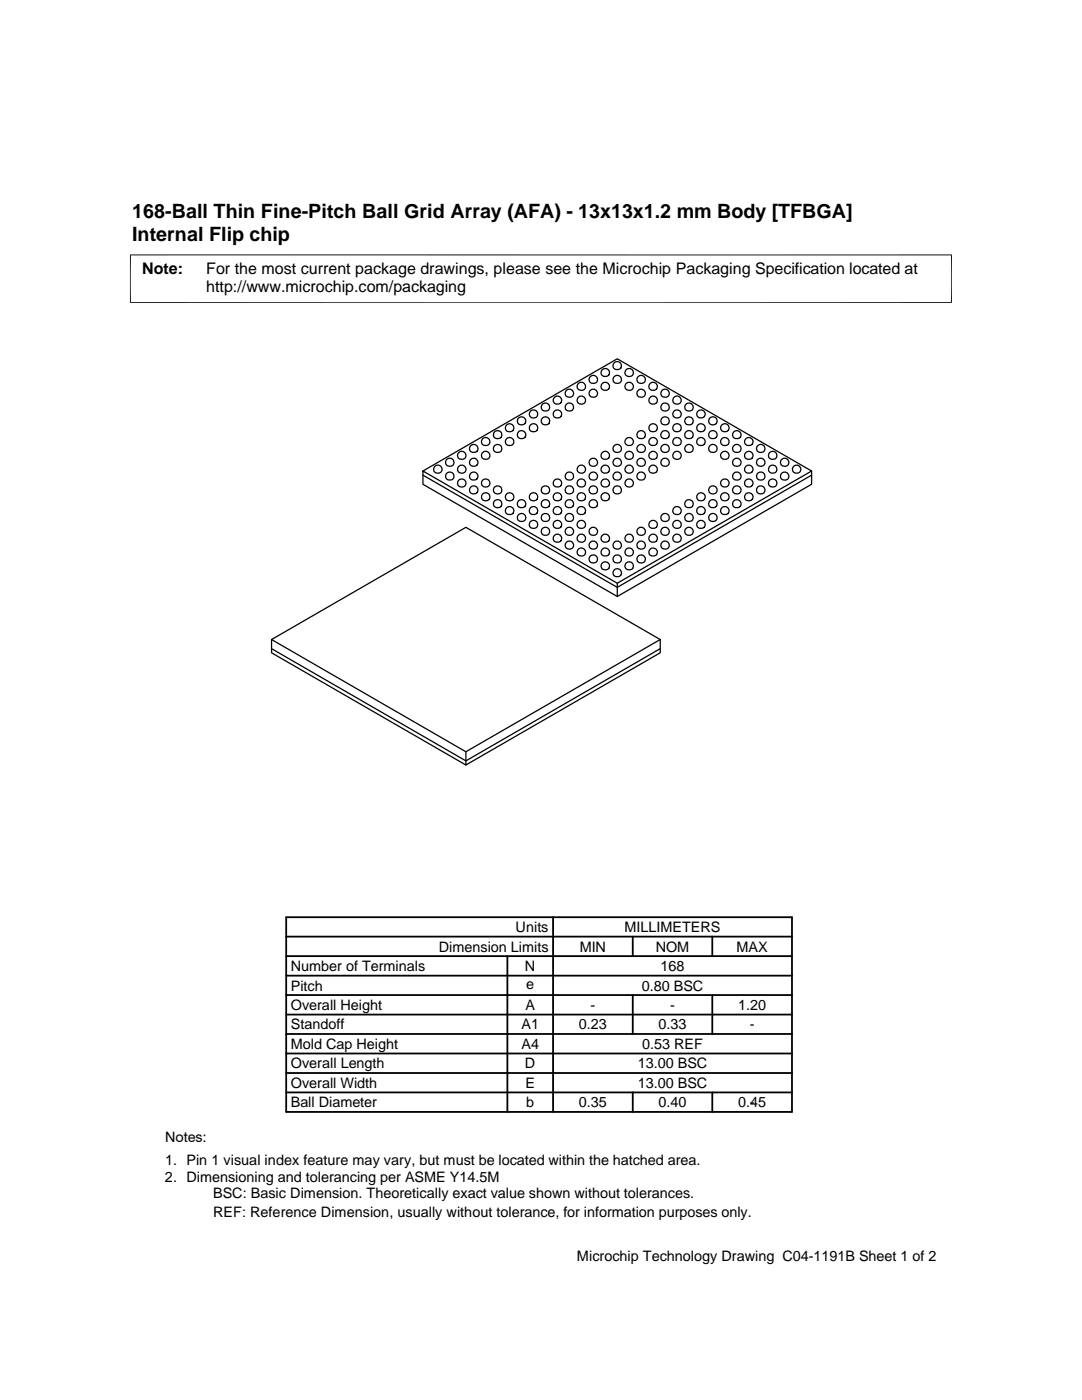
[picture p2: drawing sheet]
<svg xmlns="http://www.w3.org/2000/svg" width="216mm" height="279mm" viewBox="0 0 216 279" stroke-linecap="round" stroke-linejoin="round" font-family="sans-serif">
<g fill="none" stroke="#000" stroke-width=".25">
<path d="M131 77.6a.83 .83 0 0 0-.2-1.2 .83 .83 0 0 0-1.2 .3 .83 .83 0 0 0 .4 1.2h.4l.6-.3M84.4 94v2.6l38.8 22.4 38.7-22.4v-2.6l-38.7 22.4-38.8-22.4 38.8-22.4 38.7 22.4M84.4 94.8l38.8 22.4 38.7-22.4M102.4 85.9a.84 .84 0 0 1-1.4-.1 .84 .84 0 0 1 .6-1.2 .84 .84 0 0 1 .9 1.1l-.1 .2M107.1 85.9a.84 .84 0 0 1-1.4-.1 .84 .84 0 0 1 .7-1.2 .84 .84 0 0 1 .9 1.1l-.2 .2M111.9 80.4a.83 .83 0 0 0-.2-1.2 .83 .83 0 0 0-1.2 .3 .83 .83 0 0 0 .4 1.1 .92 .92 0 0 0 1-.2M111.9 83.1a.82 .82 0 0 0-.2-1.2 .82 .82 0 0 0-1.2 .3 .82 .82 0 0 0 .4 1.2 .83 .83 0 0 0 1-.3M111.9 96.9a.82 .82 0 0 0-.2-1.2 .82 .82 0 0 0-1.2 .3 .82 .82 0 0 0 .4 1.2 .83 .83 0 0 0 1-.3M111.9 99.7a.84 .84 0 0 1-1.4-.1 .84 .84 0 0 1 .6-1.2 .84 .84 0 0 1 .9 1l-.1 .3M127.3 86.3a.85 .85 0 0 1 1.3-.1 .85 .85 0 0 1-.3 1.3 .85 .85 0 0 1-1.2-.5zM131 80.4a.83 .83 0 0 0-.2-1.2 .83 .83 0 0 0-1.2 .3 .83 .83 0 0 0 .4 1.1l.4 .1 .6-.3M131 88.6a.82 .82 0 0 0-.2-1.1 .82 .82 0 0 0-1.2 .2 .82 .82 0 0 0 .4 1.2 .99 .99 0 0 0 1-.3"/>
<path d="M131 91.4a.82 .82 0 0 0-.2-1.2 .82 .82 0 0 0-1.2 .3 .82 .82 0 0 0 .4 1.1 .99 .99 0 0 0 1-.2M131 94.1a.83 .83 0 0 0-.2-1.2 .83 .83 0 0 0-1.2 .3 .83 .83 0 0 0 .4 1.2h.4l.6-.3M131 85.9a.84 .84 0 0 1-1.4-.1 .84 .84 0 0 1 .6-1.2 .84 .84 0 0 1 .9 1.1l-.1 .2M135.8 85.9a.84 .84 0 0 1-1.4-.1 .84 .84 0 0 1 .6-1.2 .84 .84 0 0 1 .9 1.1l-.1 .2M136.8 86.3a.85 .85 0 0 1 1.3-.1 .85 .85 0 0 1-.2 1.3 .85 .85 0 0 1-1.2-.5zM140.5 83.1a.82 .82 0 0 0-.2-1.2 .82 .82 0 0 0-1.1 .3 .82 .82 0 0 0 .3 1.2 .9 .9 0 0 0 1.1-.3M140.5 88.6a.82 .82 0 0 0-.1-1.1 .82 .82 0 0 0-1.2 .2 .82 .82 0 0 0 .3 1.2 .99 .99 0 0 0 1.1-.3M140.6 85.9a.84 .84 0 0 1-1.5-.1 .84 .84 0 0 1 .7-1.2 .84 .84 0 0 1 .9 1.1l-.2 .2M140.6 99.7a.84 .84 0 0 1-1.4-.1 .84 .84 0 0 1 .5-1.2 .84 .84 0 0 1 1 1l-.2 .3M145.3 85.9a.84 .84 0 0 1-1.4-.1 .84 .84 0 0 1 .6-1.2 .84 .84 0 0 1 .9 1.1l-.1 .2M146.3 86.3a.85 .85 0 0 1 1.4-.1 .85 .85 0 0 1-.3 1.3 .85 .85 0 0 1-1.2-.5zM100 101a.91 .91 0 0 1-1.5-.2v-.5a.85 .85 0 0 1 .8-.6 .85 .85 0 0 1 .8 .6l-.1 .7"/>
<path d="M101 101.4a.85 .85 0 0 1 1.3 0 .85 .85 0 0 1-.2 1.3 .85 .85 0 0 1-1.2-.6zM104.8 101a.85 .85 0 0 1-1.5-.1 .85 .85 0 0 1 .8-1.3 .85 .85 0 0 1 .8 1.2l-.1 .2M109.5 101a.91 .91 0 0 1-1.5-.2v-.5a.86 .86 0 0 1 .8-.6 .86 .86 0 0 1 .8 .6l-.1 .7M111.9 105.2a.83 .83 0 0 0-.5-1.3 .83 .83 0 0 0-1 .9 .83 .83 0 0 0 1.4 .5l.1-.1M111.9 107.9a.83 .83 0 0 0-.2-1.2 .83 .83 0 0 0-1.2 .3 .83 .83 0 0 0 .4 1.2 .92 .92 0 0 0 1-.3M111.9 102.4a.84 .84 0 0 1-1.4 0 .84 .84 0 0 1 .6-1.3 .84 .84 0 0 1 .9 1.1l-.1 .2M114.3 101a.85 .85 0 0 1-1.4-.1 .85 .85 0 0 1 .7-1.3 .85 .85 0 0 1 .8 1.2l-.1 .2M119.1 101a.85 .85 0 0 1-1.4 0 .85 .85 0 0 1 .6-1.3 .85 .85 0 0 1 .9 1.1l-.1 .2M123.2 116.4v2.6M123.8 114.8a.86 .86 0 0 1-1.4-.2 .86 .86 0 0 1 .8-1.2 .86 .86 0 0 1 .8 1.2l-.2 .2M131 110.7a.83 .83 0 0 0-.2-1.2 .83 .83 0 0 0-1.2 .3 .83 .83 0 0 0 .4 1.1 .89 .89 0 0 0 1-.2M131 105.2a.82 .82 0 0 0-.2-1.2 .82 .82 0 0 0-1.2 .3 .82 .82 0 0 0 .4 1.1 .99 .99 0 0 0 1-.2"/>
<path d="M131 107.9a.83 .83 0 0 0-.2-1.2 .83 .83 0 0 0-1.2 .3 .83 .83 0 0 0 .4 1.2h.4l.6-.3M138.2 101a.85 .85 0 0 1-1.4 0 .85 .85 0 0 1 .6-1.3 .85 .85 0 0 1 .9 1.1l-.1 .2M140.5 105.2a.82 .82 0 0 0-.1-1.2 .82 .82 0 0 0-1.2 .3 .82 .82 0 0 0 .3 1.1 .99 .99 0 0 0 1.1-.2M140.6 102.4a.84 .84 0 0 1-1.4 0 .84 .84 0 0 1 .6-1.3 .84 .84 0 0 1 .9 1.1l-.2 .2M142.9 101a.85 .85 0 0 1-1.4-.1 .85 .85 0 0 1 .8-1.3 .85 .85 0 0 1 .8 1.2l-.2 .2M147.7 101a.85 .85 0 0 1-1.4 0 .85 .85 0 0 1 .6-1.3 .85 .85 0 0 1 .9 1.1l-.1 .2M54.2 127.6l38.8-22.4 38.7 22.4-38.7 22.4zM54.2 127.6v2.7l38.8 22.4 38.7-22.4v-2.7M54.2 129.5l38.8 22.3 38.7-22.3M93 150v2.7"/>
<circle cx="113.6" cy="78.5" r=".84"/>
<circle cx="116" cy="79.9" r=".85"/>
<circle cx="116" cy="77.1" r=".85"/>
<circle cx="118.4" cy="75.8" r=".85"/>
<circle cx="118.4" cy="78.5" r=".85"/>
<circle cx="120.8" cy="74.4" r=".84"/>
<circle cx="120.8" cy="77.1" r=".84"/>
<circle cx="123.2" cy="75.8" r=".85"/>
<circle cx="123.2" cy="73" r=".84"/>
<circle cx="125.5" cy="74.4" r=".85"/>
<circle cx="125.5" cy="77.1" r=".85"/>
<circle cx="127.9" cy="75.8" r=".85"/>
<circle cx="127.9" cy="78.5" r=".85"/>
<circle cx="132.7" cy="78.5" r=".84"/>
<circle cx="135.1" cy="79.9" r=".85"/>
<circle cx="87.4" cy="93.7" r=".85"/>
<circle cx="89.8" cy="92.3" r=".84"/>
<circle cx="89.8" cy="95" r=".84"/>
<circle cx="92.1" cy="96.4" r=".84"/>
<circle cx="92.1" cy="90.9" r=".85"/>
<circle cx="92.1" cy="93.7" r=".85"/>
<circle cx="94.5" cy="89.5" r=".84"/>
<circle cx="94.5" cy="97.8" r=".84"/>
<circle cx="94.5" cy="92.3" r=".84"/>
<circle cx="94.5" cy="95" r=".84"/>
<circle cx="96.9" cy="96.4" r=".84"/>
<circle cx="96.9" cy="90.9" r=".85"/>
<circle cx="96.9" cy="88.2" r=".85"/>
<circle cx="96.9" cy="99.2" r=".85"/>
<circle cx="99.3" cy="86.8" r=".84"/>
<circle cx="99.3" cy="97.8" r=".84"/>
<circle cx="99.3" cy="89.5" r=".84"/>
<circle cx="101.7" cy="99.2" r=".85"/>
<circle cx="101.7" cy="88.2" r=".85"/>
<circle cx="104.1" cy="86.8" r=".84"/>
<circle cx="104.1" cy="84" r=".84"/>
<circle cx="106.5" cy="82.6" r=".84"/>
<circle cx="106.5" cy="99.2" r=".85"/>
<circle cx="108.8" cy="84" r=".85"/>
<circle cx="108.8" cy="81.3" r=".84"/>
<circle cx="108.8" cy="97.8" r=".84"/>
<circle cx="113.6" cy="97.8" r=".84"/>
<circle cx="113.6" cy="81.3" r=".84"/>
<circle cx="113.6" cy="95" r=".84"/>
<circle cx="116" cy="96.4" r=".84"/>
<circle cx="116" cy="93.7" r=".85"/>
<circle cx="116" cy="99.2" r=".85"/>
<circle cx="118.4" cy="97.8" r=".84"/>
<circle cx="118.4" cy="95" r=".84"/>
<circle cx="118.4" cy="92.3" r=".85"/>
<circle cx="120.8" cy="99.2" r=".84"/>
<circle cx="120.8" cy="96.4" r=".84"/>
<circle cx="120.8" cy="90.9" r=".84"/>
<circle cx="120.8" cy="93.7" r=".84"/>
<circle cx="123.2" cy="97.8" r=".84"/>
<circle cx="123.2" cy="89.5" r=".85"/>
<circle cx="123.2" cy="92.3" r=".84"/>
<circle cx="123.2" cy="95" r=".84"/>
<circle cx="125.5" cy="96.4" r=".84"/>
<circle cx="125.5" cy="88.2" r=".85"/>
<circle cx="125.5" cy="90.9" r=".85"/>
<circle cx="125.5" cy="93.7" r=".85"/>
<circle cx="127.9" cy="89.5" r=".85"/>
<circle cx="127.9" cy="95" r=".84"/>
<circle cx="127.9" cy="92.3" r=".85"/>
<circle cx="132.7" cy="81.3" r=".84"/>
<circle cx="132.7" cy="89.5" r=".85"/>
<circle cx="132.7" cy="92.3" r=".84"/>
<circle cx="132.7" cy="86.8" r=".84"/>
<circle cx="132.7" cy="84" r=".84"/>
<circle cx="135.1" cy="82.6" r=".84"/>
<circle cx="135.1" cy="88.2" r=".85"/>
<circle cx="135.1" cy="90.9" r=".85"/>
<circle cx="137.5" cy="84" r=".85"/>
<circle cx="137.5" cy="81.3" r=".84"/>
<circle cx="137.5" cy="89.5" r=".85"/>
<circle cx="142.2" cy="97.8" r=".84"/>
<circle cx="142.2" cy="89.5" r=".85"/>
<circle cx="142.3" cy="84" r=".85"/>
<circle cx="142.3" cy="86.8" r=".84"/>
<circle cx="144.6" cy="96.4" r=".84"/>
<circle cx="144.6" cy="88.2" r=".85"/>
<circle cx="144.6" cy="90.9" r=".85"/>
<circle cx="144.6" cy="99.2" r=".85"/>
<circle cx="147" cy="97.8" r=".84"/>
<circle cx="147" cy="89.5" r=".85"/>
<circle cx="147" cy="95" r=".84"/>
<circle cx="147" cy="92.3" r=".85"/>
<circle cx="149.4" cy="99.2" r=".84"/>
<circle cx="149.4" cy="96.4" r=".84"/>
<circle cx="149.4" cy="88.2" r=".84"/>
<circle cx="149.4" cy="90.9" r=".84"/>
<circle cx="149.4" cy="93.7" r=".84"/>
<circle cx="151.8" cy="97.8" r=".84"/>
<circle cx="151.8" cy="89.5" r=".85"/>
<circle cx="151.8" cy="92.3" r=".84"/>
<circle cx="151.8" cy="95" r=".84"/>
<circle cx="154.2" cy="93.7" r=".84"/>
<circle cx="154.2" cy="96.4" r=".84"/>
<circle cx="154.2" cy="90.9" r=".84"/>
<circle cx="156.6" cy="95" r=".84"/>
<circle cx="156.6" cy="92.3" r=".85"/>
<circle cx="159" cy="93.7" r=".84"/>
<circle cx="104.1" cy="103.3" r=".84"/>
<circle cx="106.5" cy="104.7" r=".85"/>
<circle cx="106.5" cy="101.9" r=".84"/>
<circle cx="108.8" cy="103.3" r=".84"/>
<circle cx="108.8" cy="106.1" r=".84"/>
<circle cx="113.6" cy="103.3" r=".85"/>
<circle cx="113.6" cy="108.8" r=".85"/>
<circle cx="113.6" cy="106.1" r=".84"/>
<circle cx="116" cy="101.9" r=".85"/>
<circle cx="116" cy="104.7" r=".85"/>
<circle cx="116" cy="110.2" r=".84"/>
<circle cx="116" cy="107.4" r=".85"/>
<circle cx="118.4" cy="111.6" r=".84"/>
<circle cx="118.4" cy="108.8" r=".85"/>
<circle cx="118.4" cy="106.1" r=".85"/>
<circle cx="120.8" cy="110.2" r=".84"/>
<circle cx="120.8" cy="113" r=".84"/>
<circle cx="120.8" cy="107.4" r=".84"/>
<circle cx="123.2" cy="111.6" r=".84"/>
<circle cx="123.2" cy="108.8" r=".85"/>
<circle cx="125.5" cy="110.2" r=".84"/>
<circle cx="125.5" cy="107.4" r=".85"/>
<circle cx="125.6" cy="113" r=".85"/>
<circle cx="127.9" cy="111.6" r=".84"/>
<circle cx="127.9" cy="108.8" r=".85"/>
<circle cx="127.9" cy="106.1" r=".85"/>
<circle cx="132.7" cy="103.3" r=".85"/>
<circle cx="132.7" cy="108.8" r=".85"/>
<circle cx="132.7" cy="106.1" r=".84"/>
<circle cx="135.1" cy="101.9" r=".85"/>
<circle cx="135.1" cy="104.7" r=".85"/>
<circle cx="135.1" cy="107.4" r=".85"/>
<circle cx="137.5" cy="103.3" r=".85"/>
<circle cx="137.5" cy="106.1" r=".85"/>
<circle cx="142.2" cy="103.3" r=".85"/>
<circle cx="144.6" cy="101.9" r=".85"/>
</g>
<g fill="none" stroke="#000" stroke-width=".36">
<path d="M57.1 183h100.9v38.9h-100.9zM57.1 198.6h100.9M57.1 194.7h100.9M57.1 190.8h100.9M57.1 186.9h100.9M101.2 190.8v31.1M110.4 183v38.9M126.3 186.9v3.9M126.3 198.6v7.8M142.1 186.9v3.9M142.1 198.6v7.8M57.1 202.5h100.9"/>
<path d="M57.1 210.2h100.9M57.1 206.4h100.9M57.1 214.1h100.9M57.1 218h100.9M126.3 218v3.9M142.1 218v3.9"/>
</g>
<path d="M26 50.8v9.7M189.9 50.8v9.7M189.9 50.9h-164M25.9 60.4h164" fill="none" stroke="#000" stroke-width=".2"/>
<g font-size="3.9">
<text x="26.4" y="43.5">168-Ball Thin Fine-Pitch Ball Grid Array (AFA) - 13x13x1.2 mm Body [TFBGA]</text>
<text x="26.4" y="48">Internal Flip chip</text>
</g>
<g font-size="3.2">
<text x="28.4" y="54.6">Note:</text>
<text x="41.1" y="58.3">http://www.microchip.com/packaging</text>
<text x="41.1" y="54.6">For the most current package drawings, please see the Microchip Packaging Specification located at</text>
</g>
<g font-size="2.9">
<text x="87.6" y="189.9">Dimension Limits</text>
<text x="102.9" y="186">Units</text>
<text x="115.7" y="189.9">MIN</text>
<text x="124.6" y="186">MILLIMETERS</text>
<text x="130.8" y="189.9">NOM</text>
<text x="147" y="189.9">MAX</text>
<text x="58" y="193.8">Number of Terminals</text>
<text x="58" y="197.7">Pitch</text>
<text x="104.8" y="193.8">N</text>
<text x="105" y="197.4">e</text>
<text x="128" y="197.7">0.80 BSC</text>
<text x="131.8" y="193.8">168</text>
<text x="58" y="201.6">Overall Height</text>
<text x="104.8" y="201.6">A</text>
<text x="117.8" y="201.6">-</text>
<text x="133.7" y="201.6">-</text>
<text x="147.3" y="201.6">1.20</text>
<text x="58" y="209.3">Mold Cap Height</text>
<text x="58" y="205.4">Standoff</text>
<text x="104.1" y="205.4">A1</text>
<text x="104.1" y="209.3">A4</text>
<text x="115.5" y="205.4">0.23</text>
<text x="128.1" y="209.3">0.53 REF</text>
<text x="131.4" y="205.4">0.33</text>
<text x="149.6" y="205.4">-</text>
<text x="58" y="213.2">Overall Length</text>
<text x="104.8" y="213.2">D</text>
<text x="127.3" y="213.2">13.00 BSC</text>
<text x="58" y="221">Ball Diameter</text>
<text x="58" y="217.1">Overall Width</text>
<text x="104.8" y="217.1">E</text>
<text x="105" y="221">b</text>
<text x="115.5" y="221">0.35</text>
<text x="127.3" y="217.1">13.00 BSC</text>
<text x="131.4" y="221">0.40</text>
<text x="147.3" y="221">0.45</text>
<text x="149.6" y="221">-</text>
<text x="32.9" y="228">Notes:</text>
<text x="32.9" y="232.6">1. Pin 1 visual index feature may vary, but must be located within the hatched area.</text>
<text x="32.9" y="235.9">2. Dimensioning and tolerancing per ASME Y14.5M</text>
<text x="42.5" y="239.2">BSC: Basic Dimension. Theoretically exact value shown without tolerances.</text>
<text x="42.5" y="242.9">REF: Reference Dimension, usually without tolerance, for information purposes only.</text>
<text x="115.1" y="251.7">Microchip Technology Drawing C04-1191B Sheet 1 of 2</text>
</g>
</svg>
